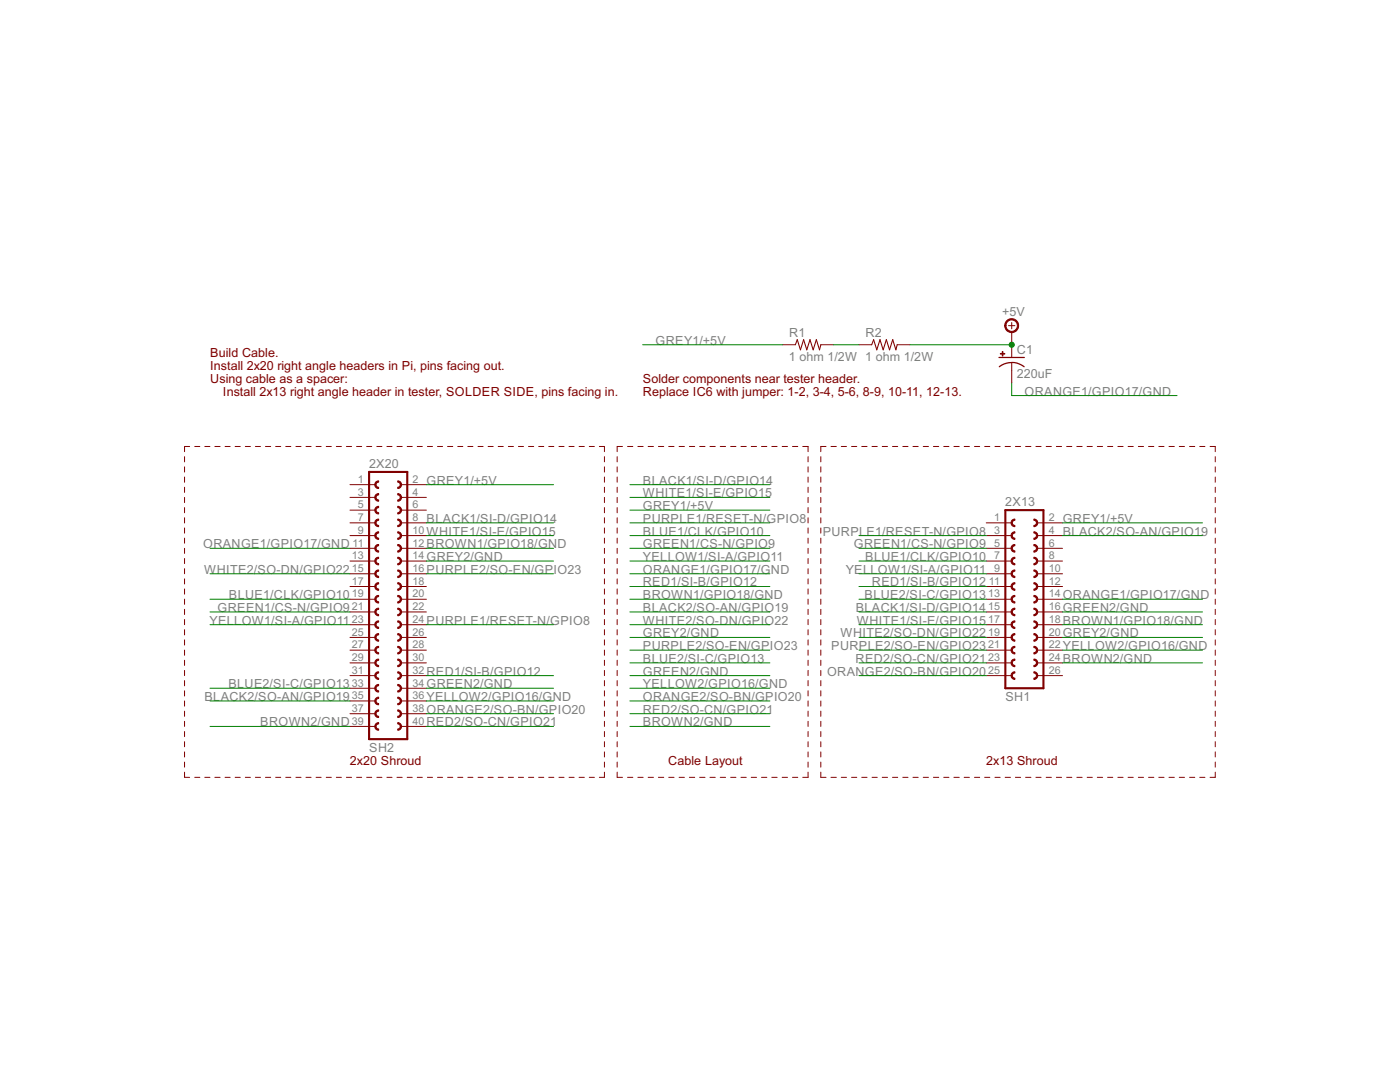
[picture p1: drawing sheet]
<svg xmlns="http://www.w3.org/2000/svg" width="279mm" height="216mm" viewBox="0 0 279 216" stroke-linecap="round" stroke-linejoin="round" font-family="sans-serif">
<g fill="none" stroke="#800000" stroke-width=".2">
<path d="M156.2 68.8h2.5M163.8 68.8h2.5M171.4 68.8h2.6M179 68.8h2.6M201.3 65h1.2M201.9 64.3v1.3M201.9 66.3v5M201.9 72.3v4.1M36.8 91.1v1.1M36.8 93.2v1M36.8 95.2v1M36.8 97.2v1.1"/>
<path d="M36.8 99.3v1M37.8 89.1h-1v1M38.9 89.1h1M40.9 89.1h1M42.9 89.1h1M44.9 89.1h1M46.9 89.1h1M49 89.1h1M51 89.1h1M53 89.1h1M55 89.1h1M57 89.1h1"/>
<path d="M59.1 89.1h1M61.1 89.1h1M63.1 89.1h1M65.1 89.1h1M67.1 89.1h1M69.1 89.1h1.1M69.8 96.7h5.1M69.8 99.3h5.1M71.2 89.1h1M73.2 89.1h1M75.2 89.1h1M77.2 89.1h1"/>
<path d="M79.2 89.1h1.1M80 96.7h5.1M80 99.3h5.1M81.3 89.1h1M83.3 89.1h1M85.3 89.1h1M87.3 89.1h1M89.3 89.1h1.1M91.4 89.1h1M93.4 89.1h1M95.4 89.1h1M97.4 89.1h1"/>
<path d="M99.4 89.1h1M101.5 89.1h1M103.5 89.1h1M105.5 89.1h1M107.5 89.1h1M109.5 89.1h1M111.5 89.1h1.1M113.6 89.1h1M115.6 89.1h1M117.6 89.1h1M119.6 89.1h1v1M120.6 91.1v1.1"/>
<path d="M120.6 93.2v1M120.6 95.2v1M120.6 97.2v1.1M120.6 99.3v1M123.2 91.1v1.1M123.2 93.2v1M123.2 95.2v1M123.2 97.2v1.1M123.2 99.3v1M124.2 89.1h-1v1M125.2 89.1h1.1M127.3 89.1h1.1"/>
<path d="M129.3 89.1h1.1M131.4 89.1h1.1M133.5 89.1h1M135.5 89.1h1.1M137.6 89.1h1M139.6 89.1h1.1M141.7 89.1h1M143.7 89.1h1.1M145.8 89.1h1.1M147.9 89.1h1M149.9 89.1h1.1M152 89.1h1"/>
<path d="M154 89.1h1.1M156.1 89.1h1.1M158.2 89.1h1M160.2 89.1h1.1v1M161.3 91.1v1.1M161.3 93.2v1M161.3 95.2v1M161.3 97.2v1.1M161.3 99.3v1M163.8 91.1v1.1M163.8 93.2v1M163.8 95.2v1"/>
<path d="M163.8 97.2v1.1M163.8 99.3v1M164.8 89.1h-1v1M165.8 89.1h1.1M167.9 89.1h1M169.9 89.1h1.1M172 89.1h1M174 89.1h1.1M176.1 89.1h1M178.1 89.1h1.1M180.2 89.1h1M182.2 89.1h1"/>
<path d="M184.3 89.1h1M186.3 89.1h1M188.3 89.1h1.1M190.4 89.1h1M192.4 89.1h1.1M194.5 89.1h1M196.5 89.1h1M198.6 89.1h1M200.6 89.1h1.1M202.6 89.1h1.1M204.7 89.1h1M206.7 89.1h1.1"/>
<path d="M208.8 89.1h1M210.8 89.1h1.1M212.9 89.1h1M214.9 89.1h1.1M217 89.1h1M219 89.1h1M221 89.1h1.1M223.1 89.1h1M225.1 89.1h1.1M227.2 89.1h1M229.2 89.1h1.1M231.3 89.1h1"/>
<path d="M233.3 89.1h1.1M235.4 89.1h1M237.4 89.1h1M239.4 89.1h1.1M241.5 89.1h1v1M242.5 91.1v1.1M242.5 93.2v1M242.5 95.2v1M242.5 97.2v1.1M242.5 99.3v1M36.8 101.3v1M36.8 103.3v1.1"/>
<path d="M36.8 105.3v1.1M36.8 107.4v1M36.8 109.4v1M36.8 111.4v1.1M36.8 113.5v1M36.8 115.5v1M36.8 117.5v1.1M36.8 119.5v1.1M69.8 101.8h5.1M69.8 104.3h5.1M69.8 106.9h5.1M69.8 109.4h5.1"/>
<path d="M69.8 112h5.1M69.8 114.5h5.1M69.8 117h5.1M69.8 119.6h5.1M80 101.8h5.1M80 104.3h5.1M80 106.9h5.1M80 109.4h5.1M80 112h5.1M80 114.5h5.1M80 117h5.1M80 119.6h5.1"/>
<path d="M120.6 101.3v1M120.6 103.3v1.1M120.6 105.3v1.1M120.6 107.4v1M120.6 109.4v1M120.6 111.4v1.1M120.6 113.5v1M120.6 115.5v1M120.6 117.5v1.1M120.6 119.5v1.1M123.2 101.3v1M123.2 103.3v1.1"/>
<path d="M123.2 105.3v1.1M123.2 107.4v1M123.2 109.4v1M123.2 111.4v1.1M123.2 113.5v1M123.2 115.5v1M123.2 117.5v1.1M123.2 119.5v1.1M161.3 101.3v1M161.3 103.3v1.1M161.3 105.3v1.1M161.3 107.4v1"/>
<path d="M161.3 109.4v1M161.3 111.4v1.1M161.3 113.5v1M161.3 115.5v1M161.3 117.5v1.1M161.3 119.5v1.1M163.8 101.3v1M163.8 103.3v1.1M163.8 105.3v1.1M163.8 107.4v1M163.8 109.4v1M163.8 111.4v1.1"/>
<path d="M163.8 113.5v1M163.8 115.5v1M163.8 117.5v1.1M163.8 119.5v1.1M196.8 104.3h5.1M196.8 106.9h5.1M196.8 109.4h5.1M196.8 112h5.1M196.8 114.5h5.1M196.8 117h5.1M196.8 119.6h5.1M207 104.3h5"/>
<path d="M207 106.9h5M207 109.4h5M207 112h5M207 114.5h5M207 117h5M207 119.6h5M242.5 101.3v1M242.5 103.3v1.1M242.5 105.3v1.1M242.5 107.4v1M242.5 109.4v1M242.5 111.4v1.1"/>
<path d="M242.5 113.5v1M242.5 115.5v1M242.5 117.5v1.1M242.5 119.5v1.1M36.8 121.6v1M36.8 123.6v1.1M36.8 125.6v1.1M36.8 127.7v1M36.8 129.7v1M36.8 131.7v1.1M36.8 133.8v1M36.8 135.8v1"/>
<path d="M36.8 137.8v1.1M36.8 139.9v1M69.8 122.1h5.1M69.8 124.7h5.1M69.8 127.2h5.1M69.8 129.7h5.1M69.8 132.3h5.1M69.8 134.8h5.1M69.8 137.3h5.1M69.8 139.9h5.1M80 122.1h5.1M80 124.7h5.1"/>
<path d="M80 127.2h5.1M80 129.7h5.1M80 132.3h5.1M80 134.8h5.1M80 137.3h5.1M80 139.9h5.1M120.6 121.6v1M120.6 123.6v1.1M120.6 125.6v1.1M120.6 127.7v1M120.6 129.7v1M120.6 131.7v1.1"/>
<path d="M120.6 133.8v1M120.6 135.8v1M120.6 137.8v1.1M120.6 139.9v1M123.2 121.6v1M123.2 123.6v1.1M123.2 125.6v1.1M123.2 127.7v1M123.2 129.7v1M123.2 131.7v1.1M123.2 133.8v1M123.2 135.8v1"/>
<path d="M123.2 137.8v1.1M123.2 139.9v1M161.3 121.6v1M161.3 123.6v1.1M161.3 125.6v1.1M161.3 127.7v1M161.3 129.7v1M161.3 131.7v1.1M161.3 133.8v1M161.3 135.8v1M161.3 137.8v1.1M161.3 139.9v1"/>
<path d="M163.8 121.6v1M163.8 123.6v1.1M163.8 125.6v1.1M163.8 127.7v1M163.8 129.7v1M163.8 131.7v1.1M163.8 133.8v1M163.8 135.8v1M163.8 137.8v1.1M163.8 139.9v1M196.8 122.1h5.1M196.8 124.7h5.1"/>
<path d="M196.8 127.2h5.1M196.8 129.7h5.1M196.8 132.3h5.1M196.8 134.8h5.1M207 122.1h5M207 124.7h5M207 127.2h5M207 129.7h5M207 132.3h5M207 134.8h5M242.5 121.6v1M242.5 123.6v1.1"/>
<path d="M242.5 125.6v1.1M242.5 127.7v1M242.5 129.7v1M242.5 131.7v1.1M242.5 133.8v1M242.5 135.8v1M242.5 137.8v1.1M242.5 139.9v1M36.8 154.1v1h1M36.8 141.9v1M36.8 143.9v1M36.8 146v1"/>
<path d="M36.8 148v1M36.8 150v1M36.8 152.1v1M38.9 155.1h1M40.9 155.1h1M42.9 155.1h1M44.9 155.1h1M46.9 155.1h1M49 155.1h1M51 155.1h1M53 155.1h1M55 155.1h1"/>
<path d="M57 155.1h1M59.1 155.1h1M61.1 155.1h1M63.1 155.1h1M65.1 155.1h1M67.1 155.1h1M69.1 155.1h1.1M69.8 142.4h5.1M69.8 144.9h5.1M71.2 155.1h1M73.2 155.1h1M75.2 155.1h1"/>
<path d="M77.2 155.1h1M79.2 155.1h1.1M80 142.4h5.1M80 144.9h5.1M81.3 155.1h1M83.3 155.1h1M85.3 155.1h1M87.3 155.1h1M89.3 155.1h1.1M91.4 155.1h1M93.4 155.1h1M95.4 155.1h1"/>
<path d="M97.4 155.1h1M99.4 155.1h1M101.5 155.1h1M103.5 155.1h1M105.5 155.1h1M107.5 155.1h1M109.5 155.1h1M111.5 155.1h1.1M113.6 155.1h1M115.6 155.1h1M117.6 155.1h1M120.6 154.1v1h-1"/>
<path d="M120.6 141.9v1M120.6 143.9v1M120.6 146v1M120.6 148v1M120.6 150v1M120.6 152.1v1M123.2 154.1v1h1M123.2 141.9v1M123.2 143.9v1M123.2 146v1M123.2 148v1M123.2 150v1"/>
<path d="M123.2 152.1v1M125.2 155.1h1.1M127.3 155.1h1.1M129.3 155.1h1.1M131.4 155.1h1.1M133.5 155.1h1M135.5 155.1h1.1M137.6 155.1h1M139.6 155.1h1.1M141.7 155.1h1M143.7 155.1h1.1M145.8 155.1h1.1"/>
<path d="M147.9 155.1h1M149.9 155.1h1.1M152 155.1h1M154 155.1h1.1M156.1 155.1h1.1M158.2 155.1h1M161.3 141.9v1M161.3 143.9v1M161.3 146v1M161.3 148v1M161.3 150v1M161.3 152.1v1"/>
<path d="M161.3 154.1v1h-1.1M163.8 154.1v1h1M163.8 141.9v1M163.8 143.9v1M163.8 146v1M163.8 148v1M163.8 150v1M163.8 152.1v1M165.8 155.1h1.1M167.9 155.1h1M169.9 155.1h1.1M172 155.1h1"/>
<path d="M174 155.1h1.1M176.1 155.1h1M178.1 155.1h1.1M180.2 155.1h1M182.2 155.1h1M184.3 155.1h1M186.3 155.1h1M188.3 155.1h1.1M190.4 155.1h1M192.4 155.1h1.1M194.5 155.1h1M196.5 155.1h1"/>
<path d="M198.6 155.1h1M200.6 155.1h1.1M202.6 155.1h1.1M204.7 155.1h1M206.7 155.1h1.1M208.8 155.1h1M210.8 155.1h1.1M212.9 155.1h1M214.9 155.1h1.1M217 155.1h1M219 155.1h1M221 155.1h1.1"/>
<path d="M223.1 155.1h1M225.1 155.1h1.1M227.2 155.1h1M229.2 155.1h1.1M231.3 155.1h1M233.3 155.1h1.1M235.4 155.1h1M237.4 155.1h1M239.4 155.1h1.1M242.5 154.1v1h-1M242.5 141.9v1M242.5 143.9v1"/>
<path d="M242.5 146v1M242.5 148v1M242.5 150v1M242.5 152.1v1"/>
</g>
<path d="M158.7 68.8l.4-1 .6 2 .7-2 .6 2 .6-2 .7 2 .6-2 .7 2 .2-1M174 68.8l.3-1 .7 2 .6-2 .7 2 .6-2 .6 2 .7-2 .6 2 .2-1" fill="none" stroke="#800000" stroke-width=".21"/>
<g fill="#800000" stroke="#800000" stroke-width=".2">
<path d="M200.9 64a1.4 1.4 0 0 1 2.2 .2 1.4 1.4 0 0 1-.8 2.1 1.4 1.4 0 0 1-1.8-1.3h.3a1.14 1.14 0 0 1 1.6-1 1.14 1.14 0 0 1 .2 1.9 1.14 1.14 0 0 1-1.8-.6v-.3h-.3z" fill-rule="evenodd"/>
<path d="M75 101.2l.6-.2v.3a.51 .51 0 0 0-.6 .5 .51 .51 0 0 0 .6 .5v.3a.76 .76 0 0 1-.8-.5 .76 .76 0 0 1 .2-.9z" fill-rule="evenodd"/>
<path d="M75 98.7l.6-.2v.2a.51 .51 0 0 0-.6 .6 .51 .51 0 0 0 .6 .5v.2a.76 .76 0 0 1-.8-.5 .76 .76 0 0 1 .2-.8z" fill-rule="evenodd"/>
<path d="M75 96.2l.6-.3v.3a.51 .51 0 0 0-.6 .5 .51 .51 0 0 0 .6 .5v.3a.76 .76 0 0 1-.8-.5 .76 .76 0 0 1 .2-.8z" fill-rule="evenodd"/>
<path d="M79.4 101a.76 .76 0 0 1 .7 .8 .76 .76 0 0 1-.7 .8v-.3a.51 .51 0 0 0 .5-.5 .51 .51 0 0 0-.5-.5z" fill-rule="evenodd"/>
<path d="M79.4 98.5a.76 .76 0 0 1 .7 .8 .76 .76 0 0 1-.7 .7v-.2a.51 .51 0 0 0 .5-.5 .51 .51 0 0 0-.5-.6z" fill-rule="evenodd"/>
<path d="M79.4 95.9a.76 .76 0 0 1 .7 .8 .76 .76 0 0 1-.7 .8v-.3a.51 .51 0 0 0 .5-.5 .51 .51 0 0 0-.5-.5z" fill-rule="evenodd"/>
<path d="M75 106.3l.6-.2v.3a.51 .51 0 0 0-.6 .5 .51 .51 0 0 0 .6 .5v.2a.76 .76 0 0 1-.8-.4 .76 .76 0 0 1 .2-.9z" fill-rule="evenodd"/>
<path d="M75 103.8l.6-.2v.2a.51 .51 0 0 0-.6 .5 .51 .51 0 0 0 .6 .5v.3a.76 .76 0 0 1-.8-.5 .76 .76 0 0 1 .2-.8z" fill-rule="evenodd"/>
<path d="M79.4 106.1a.76 .76 0 0 1 .7 .8 .76 .76 0 0 1-.7 .7v-.2a.51 .51 0 0 0 .5-.5 .51 .51 0 0 0-.5-.5z" fill-rule="evenodd"/>
<path d="M79.4 103.6a.76 .76 0 0 1 .7 .7 .76 .76 0 0 1-.7 .8v-.3a.51 .51 0 0 0 .5-.5 .51 .51 0 0 0-.5-.5z" fill-rule="evenodd"/>
<path d="M75 113.9l.6-.2v.3a.51 .51 0 0 0-.6 .5 .51 .51 0 0 0 .6 .5v.3a.77 .77 0 0 1-.8-.5 .77 .77 0 0 1 .2-.9z" fill-rule="evenodd"/>
<path d="M75 111.4l.6-.2v.2a.51 .51 0 0 0-.6 .6 .51 .51 0 0 0 .6 .5v.2a.77 .77 0 0 1-.8-.5 .77 .77 0 0 1 .2-.8z" fill-rule="evenodd"/>
<path d="M75 108.9l.6-.3v.3a.51 .51 0 0 0-.6 .5 .51 .51 0 0 0 .6 .5v.3a.77 .77 0 0 1-.8-.5 .77 .77 0 0 1 .2-.8z" fill-rule="evenodd"/>
<path d="M79.4 113.7a.76 .76 0 0 1 .7 .8 .76 .76 0 0 1-.7 .8v-.3a.51 .51 0 0 0 .5-.5 .51 .51 0 0 0-.5-.5z" fill-rule="evenodd"/>
<path d="M79.4 111.2a.76 .76 0 0 1 .7 .8 .76 .76 0 0 1-.7 .7v-.2a.51 .51 0 0 0 .5-.5 .51 .51 0 0 0-.5-.6z" fill-rule="evenodd"/>
<path d="M79.4 108.6a.76 .76 0 0 1 .7 .8 .76 .76 0 0 1-.7 .8v-.3a.51 .51 0 0 0 .5-.5 .51 .51 0 0 0-.5-.5z" fill-rule="evenodd"/>
<path d="M75 119l.6-.2v.3a.51 .51 0 0 0-.6 .5 .51 .51 0 0 0 .6 .5v.2a.77 .77 0 0 1-.8-.4 .77 .77 0 0 1 .2-.9z" fill-rule="evenodd"/>
<path d="M75 116.5l.6-.2v.2a.51 .51 0 0 0-.6 .5 .51 .51 0 0 0 .6 .5v.3a.77 .77 0 0 1-.8-.5 .77 .77 0 0 1 .2-.8z" fill-rule="evenodd"/>
<path d="M79.4 118.8a.76 .76 0 0 1 .7 .8 .76 .76 0 0 1-.7 .7v-.2a.51 .51 0 0 0 .5-.5 .51 .51 0 0 0-.5-.5z" fill-rule="evenodd"/>
<path d="M79.4 116.3a.76 .76 0 0 1 .7 .7 .76 .76 0 0 1-.7 .8v-.3a.51 .51 0 0 0 .5-.5 .51 .51 0 0 0-.5-.5z" fill-rule="evenodd"/>
<path d="M75 126.6l.6-.2v.3a.51 .51 0 0 0-.6 .5 .51 .51 0 0 0 .6 .5v.3a.77 .77 0 0 1-.8-.5 .77 .77 0 0 1 .2-.9z" fill-rule="evenodd"/>
<path d="M75 124.1l.6-.2v.2a.51 .51 0 0 0-.6 .6 .51 .51 0 0 0 .6 .5v.2a.77 .77 0 0 1-.8-.5 .77 .77 0 0 1 .2-.8z" fill-rule="evenodd"/>
<path d="M75 121.6l.6-.3v.3a.51 .51 0 0 0-.6 .5 .51 .51 0 0 0 .6 .5v.3a.77 .77 0 0 1-.8-.5 .77 .77 0 0 1 .2-.8z" fill-rule="evenodd"/>
<path d="M79.4 126.4a.76 .76 0 0 1 .7 .8 .76 .76 0 0 1-.7 .8v-.3a.51 .51 0 0 0 .5-.5 .51 .51 0 0 0-.5-.5z" fill-rule="evenodd"/>
<path d="M79.4 123.9a.76 .76 0 0 1 .7 .8 .76 .76 0 0 1-.7 .7v-.2a.51 .51 0 0 0 .5-.5 .51 .51 0 0 0-.5-.6z" fill-rule="evenodd"/>
<path d="M79.4 121.3a.76 .76 0 0 1 .7 .8 .76 .76 0 0 1-.7 .8v-.3a.51 .51 0 0 0 .5-.5 .51 .51 0 0 0-.5-.5z" fill-rule="evenodd"/>
<path d="M75 131.7l.6-.2v.3a.51 .51 0 0 0-.6 .5 .51 .51 0 0 0 .6 .5v.2a.77 .77 0 0 1-.8-.4 .77 .77 0 0 1 .2-.9z" fill-rule="evenodd"/>
<path d="M75 129.2l.6-.2v.2a.51 .51 0 0 0-.6 .5 .51 .51 0 0 0 .6 .5v.3a.77 .77 0 0 1-.8-.5 .77 .77 0 0 1 .2-.8z" fill-rule="evenodd"/>
<path d="M79.4 131.5a.76 .76 0 0 1 .7 .8 .76 .76 0 0 1-.7 .7v-.2a.51 .51 0 0 0 .5-.5 .51 .51 0 0 0-.5-.5z" fill-rule="evenodd"/>
<path d="M79.4 129a.76 .76 0 0 1 .7 .7 .76 .76 0 0 1-.7 .8v-.3a.51 .51 0 0 0 .5-.5 .51 .51 0 0 0-.5-.5z" fill-rule="evenodd"/>
<path d="M75 136.8l.6-.2v.2a.51 .51 0 0 0-.6 .5 .51 .51 0 0 0 .6 .5v.3a.75 .75 0 0 1-.8-.5 .75 .75 0 0 1 .2-.8z" fill-rule="evenodd"/>
<path d="M75 134.3l.6-.3v.3a.51 .51 0 0 0-.6 .5 .51 .51 0 0 0 .6 .5v.3a.77 .77 0 0 1-.8-.5 .77 .77 0 0 1 .2-.8z" fill-rule="evenodd"/>
<path d="M79.4 136.6a.76 .76 0 0 1 .7 .7 .76 .76 0 0 1-.7 .8v-.3a.51 .51 0 0 0 .5-.5 .51 .51 0 0 0-.5-.5z" fill-rule="evenodd"/>
<path d="M79.4 134a.76 .76 0 0 1 .7 .8 .76 .76 0 0 1-.7 .8v-.3a.51 .51 0 0 0 .5-.5 .51 .51 0 0 0-.5-.5z" fill-rule="evenodd"/>
<path d="M75 144.4l.6-.2v.2a.51 .51 0 0 0-.6 .5 .51 .51 0 0 0 .6 .6v.2a.75 .75 0 0 1-.8-.4 .75 .75 0 0 1 .2-.9z" fill-rule="evenodd"/>
<path d="M75 141.9l.6-.3v.3a.51 .51 0 0 0-.6 .5 .51 .51 0 0 0 .6 .5v.3a.75 .75 0 0 1-.8-.5 .75 .75 0 0 1 .2-.8z" fill-rule="evenodd"/>
<path d="M75 139.3l.6-.2v.3a.51 .51 0 0 0-.6 .5 .51 .51 0 0 0 .6 .5v.2a.75 .75 0 0 1-.8-.4 .75 .75 0 0 1 .2-.9z" fill-rule="evenodd"/>
<path d="M79.4 144.2a.76 .76 0 0 1 .7 .7 .76 .76 0 0 1-.7 .8v-.2a.51 .51 0 0 0 .5-.6 .51 .51 0 0 0-.5-.5z" fill-rule="evenodd"/>
<path d="M79.4 141.6a.76 .76 0 0 1 .7 .8 .76 .76 0 0 1-.7 .8v-.3a.51 .51 0 0 0 .5-.5 .51 .51 0 0 0-.5-.5z" fill-rule="evenodd"/>
<path d="M79.4 139.1a.76 .76 0 0 1 .7 .8 .76 .76 0 0 1-.7 .7v-.2a.51 .51 0 0 0 .5-.5 .51 .51 0 0 0-.5-.5z" fill-rule="evenodd"/>
<path d="M202 108.9l.5-.3v.3a.51 .51 0 0 0-.5 .5 .51 .51 0 0 0 .5 .5v.3a.77 .77 0 0 1-.7-.5 .77 .77 0 0 1 .2-.8z" fill-rule="evenodd"/>
<path d="M202 106.3l.5-.2v.3a.51 .51 0 0 0-.5 .5 .51 .51 0 0 0 .5 .5v.2a.76 .76 0 0 1-.7-.4 .76 .76 0 0 1 .2-.9z" fill-rule="evenodd"/>
<path d="M202 103.8l.5-.2v.2a.51 .51 0 0 0-.5 .5 .51 .51 0 0 0 .5 .5v.3a.76 .76 0 0 1-.7-.5 .76 .76 0 0 1 .2-.8z" fill-rule="evenodd"/>
<path d="M206.3 108.6a.76 .76 0 0 1 .8 .8 .76 .76 0 0 1-.8 .8v-.3a.51 .51 0 0 0 .5-.5 .51 .51 0 0 0-.5-.5z" fill-rule="evenodd"/>
<path d="M206.3 106.1a.76 .76 0 0 1 .8 .8 .76 .76 0 0 1-.8 .7v-.2a.51 .51 0 0 0 .5-.5 .51 .51 0 0 0-.5-.5z" fill-rule="evenodd"/>
<path d="M206.3 103.6a.76 .76 0 0 1 .8 .7 .76 .76 0 0 1-.8 .8v-.3a.51 .51 0 0 0 .5-.5 .51 .51 0 0 0-.5-.5z" fill-rule="evenodd"/>
<path d="M202 113.9l.5-.2v.3a.51 .51 0 0 0-.5 .5 .51 .51 0 0 0 .5 .5v.3a.77 .77 0 0 1-.7-.5 .77 .77 0 0 1 .2-.9z" fill-rule="evenodd"/>
<path d="M202 111.4l.5-.2v.2a.51 .51 0 0 0-.5 .6 .51 .51 0 0 0 .5 .5v.2a.77 .77 0 0 1-.7-.5 .77 .77 0 0 1 .2-.8z" fill-rule="evenodd"/>
<path d="M206.3 113.7a.76 .76 0 0 1 .8 .8 .76 .76 0 0 1-.8 .8v-.3a.51 .51 0 0 0 .5-.5 .51 .51 0 0 0-.5-.5z" fill-rule="evenodd"/>
<path d="M206.3 111.2a.76 .76 0 0 1 .8 .8 .76 .76 0 0 1-.8 .7v-.2a.51 .51 0 0 0 .5-.5 .51 .51 0 0 0-.5-.6z" fill-rule="evenodd"/>
<path d="M202 121.6l.5-.3v.3a.51 .51 0 0 0-.5 .5 .51 .51 0 0 0 .5 .5v.3a.77 .77 0 0 1-.7-.5 .77 .77 0 0 1 .2-.8z" fill-rule="evenodd"/>
<path d="M202 119l.5-.2v.3a.51 .51 0 0 0-.5 .5 .51 .51 0 0 0 .5 .5v.2a.77 .77 0 0 1-.7-.4 .77 .77 0 0 1 .2-.9z" fill-rule="evenodd"/>
<path d="M202 116.5l.5-.2v.2a.51 .51 0 0 0-.5 .5 .51 .51 0 0 0 .5 .5v.3a.77 .77 0 0 1-.7-.5 .77 .77 0 0 1 .2-.8z" fill-rule="evenodd"/>
<path d="M206.3 121.3a.76 .76 0 0 1 .8 .8 .76 .76 0 0 1-.8 .8v-.3a.51 .51 0 0 0 .5-.5 .51 .51 0 0 0-.5-.5z" fill-rule="evenodd"/>
<path d="M206.3 118.8a.76 .76 0 0 1 .8 .8 .76 .76 0 0 1-.8 .7v-.2a.51 .51 0 0 0 .5-.5 .51 .51 0 0 0-.5-.5z" fill-rule="evenodd"/>
<path d="M206.3 116.3a.76 .76 0 0 1 .8 .7 .76 .76 0 0 1-.8 .8v-.3a.51 .51 0 0 0 .5-.5 .51 .51 0 0 0-.5-.5z" fill-rule="evenodd"/>
<path d="M202 126.6l.5-.2v.3a.51 .51 0 0 0-.5 .5 .51 .51 0 0 0 .5 .5v.3a.77 .77 0 0 1-.7-.5 .77 .77 0 0 1 .2-.9z" fill-rule="evenodd"/>
<path d="M202 124.1l.5-.2v.2a.51 .51 0 0 0-.5 .6 .51 .51 0 0 0 .5 .5v.2a.77 .77 0 0 1-.7-.5 .77 .77 0 0 1 .2-.8z" fill-rule="evenodd"/>
<path d="M206.3 126.4a.76 .76 0 0 1 .8 .8 .76 .76 0 0 1-.8 .8v-.3a.51 .51 0 0 0 .5-.5 .51 .51 0 0 0-.5-.5z" fill-rule="evenodd"/>
<path d="M206.3 123.9a.76 .76 0 0 1 .8 .8 .76 .76 0 0 1-.8 .7v-.2a.51 .51 0 0 0 .5-.5 .51 .51 0 0 0-.5-.6z" fill-rule="evenodd"/>
<path d="M202 134.3l.5-.3v.3a.51 .51 0 0 0-.5 .5 .51 .51 0 0 0 .5 .5v.3a.77 .77 0 0 1-.7-.5 .77 .77 0 0 1 .2-.8z" fill-rule="evenodd"/>
<path d="M202 131.7l.5-.2v.3a.51 .51 0 0 0-.5 .5 .51 .51 0 0 0 .5 .5v.2a.77 .77 0 0 1-.7-.4 .77 .77 0 0 1 .2-.9z" fill-rule="evenodd"/>
<path d="M202 129.2l.5-.2v.2a.51 .51 0 0 0-.5 .5 .51 .51 0 0 0 .5 .5v.3a.77 .77 0 0 1-.7-.5 .77 .77 0 0 1 .2-.8z" fill-rule="evenodd"/>
<path d="M206.3 134a.76 .76 0 0 1 .8 .8 .76 .76 0 0 1-.8 .8v-.3a.51 .51 0 0 0 .5-.5 .51 .51 0 0 0-.5-.5z" fill-rule="evenodd"/>
<path d="M206.3 131.5a.76 .76 0 0 1 .8 .8 .76 .76 0 0 1-.8 .7v-.2a.51 .51 0 0 0 .5-.5 .51 .51 0 0 0-.5-.5z" fill-rule="evenodd"/>
<path d="M206.3 129a.76 .76 0 0 1 .8 .7 .76 .76 0 0 1-.8 .8v-.3a.51 .51 0 0 0 .5-.5 .51 .51 0 0 0-.5-.5z" fill-rule="evenodd"/>
</g>
<path d="M199.4 71.3h5M199.4 73.2a4 4 0 0 1 5 0" fill="none" stroke="#800000" stroke-width=".25"/>
<g fill="#800000" stroke="#800000" stroke-width=".2">
<path d="M199.6 70.5h.9v.2h-.9z"/>
<path d="M200 70.1h.2v.9h-.2z"/>
</g>
<path d="M73.7 94.2h7.6v53.3h-7.6zM200.6 101.8h7.6v35.5h-7.6z" fill="none" stroke="#800000" stroke-width=".42"/>
<g fill="none" stroke="#008000" stroke-width=".2">
<path d="M128.2 68.8h28M166.3 68.8h5.1M181.6 68.8h20.3M201.9 76.4v2.5h33M85.1 96.7h25.4M125.7 96.7h27.9M125.7 99.3h27.9M41.9 109.4h27.9M41.9 119.6h27.9M41.9 114.5h27.9M85.1 104.3h25.4M85.1 106.9h25.4"/>
<path d="M85.1 109.4h25.4M85.1 112h25.4M85.1 114.5h25.4M125.7 104.3h27.9M125.7 106.9h27.9M125.7 109.4h27.9M125.7 119.6h27.9M125.7 112h27.9M125.7 114.5h27.9M125.7 117h27.9M125.7 101.8h27.9M171.4 106.9h25.4"/>
<path d="M171.4 109.4h25.4M171.4 119.6h25.4M171.4 112h25.4M171.4 114.5h25.4M171.4 117h25.4M212 104.3h28M212 106.9h28M212 119.6h28M41.9 124.7h27.9M41.9 122.1h27.9M41.9 137.3h27.9M41.9 139.9h27.9"/>
<path d="M85.1 124.7h25.4M85.1 134.8h25.4M85.1 137.3h25.4M85.1 139.9h25.4M125.7 124.7h27.9M125.7 122.1h27.9M125.7 134.8h27.9M125.7 132.3h27.9M125.7 137.3h27.9M125.7 127.2h27.9M125.7 129.7h27.9M125.7 139.9h27.9"/>
<path d="M171.4 124.7h25.4M171.4 122.1h25.4M171.4 134.8h25.4M171.4 132.3h25.4M171.4 127.2h25.4M171.4 129.7h25.4M212 124.7h28M212 122.1h28M212 132.3h28M212 127.2h28M212 129.7h28M41.9 144.9h27.9"/>
<path d="M85.1 142.4h25.4M85.1 144.9h25.4M125.7 142.4h27.9M125.7 144.9h27.9"/>
</g>
<circle cx="201.9" cy="68.8" r=".51" fill="#008000" stroke="#008000" stroke-width=".2"/>
<g font-size="2.8" fill="#808080">
<text x="200" y="63.1">+5V</text>
<text x="130.8" y="68.8">GREY1/+5V</text>
<text x="157.5" y="67.3">R1</text>
<text x="172.7" y="67.3">R2</text>
<text x="203" y="70.7">C1</text>
<text x="157.5" y="72.1">1 ohm 1/2W 1 ohm 1/2W</text>
<text x="202.9" y="75.5">220uF</text>
<text x="204.5" y="78.9">ORANGE1/GPIO17/GND</text>
<text x="73.7" y="93.4">2X20</text>
<text x="85.1" y="96.7">GREY1/+5V</text>
<text x="128.3" y="96.7">BLACK1/SI-D/GPIO14</text>
<text x="128.3" y="99.3">WHITE1/SI-E/GPIO15</text>
<text x="128.3" y="101.8">GREY1/+5V</text>
<text x="200.6" y="101">2X13</text>
<text x="85.1" y="104.3">BLACK1/SI-D/GPIO14</text>
<text x="85.1" y="106.9">WHITE1/SI-E/GPIO15</text>
<text x="128.3" y="104.3">PURPLE1/RESET-N/GPIO8</text>
<text x="128.3" y="106.9">BLUE1/CLK/GPIO10</text>
<text x="164.2" y="106.9">PURPLE1/RESET-N/GPIO8</text>
<text x="212.1" y="106.9">BLACK2/SO-AN/GPIO19</text>
<text x="212.1" y="104.3">GREY1/+5V</text>
<text x="40.6" y="109.4">ORANGE1/GPIO17/GND</text>
<text x="85.1" y="109.4">BROWN1/GPIO18/GND</text>
<text x="85.1" y="111.9">GREY2/GND</text>
<text x="128.3" y="109.4">GREEN1/CS-N/GPIO9</text>
<text x="128.3" y="111.9">YELLOW1/SI-A/GPIO11</text>
<text x="170.4" y="109.4">GREEN1/CS-N/GPIO9</text>
<text x="172.7" y="111.9">BLUE1/CLK/GPIO10</text>
<text x="40.8" y="114.5">WHITE2/SO-DN/GPIO22</text>
<text x="45.7" y="119.6">BLUE1/CLK/GPIO10</text>
<text x="85.1" y="114.5">PURPLE2/SO-EN/GPIO23</text>
<text x="128.3" y="117">RED1/SI-B/GPIO12</text>
<text x="128.3" y="114.5">ORANGE1/GPIO17/GND</text>
<text x="128.3" y="119.6">BROWN1/GPIO18/GND</text>
<text x="168.8" y="114.5">YELLOW1/SI-A/GPIO11</text>
<text x="172.5" y="119.6">BLUE2/SI-C/GPIO13</text>
<text x="174" y="117">RED1/SI-B/GPIO12</text>
<text x="212.1" y="119.6">ORANGE1/GPIO17/GND</text>
<text x="41.8" y="124.6">YELLOW1/SI-A/GPIO11</text>
<text x="43.4" y="122.1">GREEN1/CS-N/GPIO9</text>
<text x="85.1" y="124.6">PURPLE1/RESET-N/GPIO8</text>
<text x="128.3" y="124.6">WHITE2/SO-DN/GPIO22</text>
<text x="128.3" y="122.1">BLACK2/SO-AN/GPIO19</text>
<text x="170.8" y="122.1">BLACK1/SI-D/GPIO14</text>
<text x="171" y="124.6">WHITE1/SI-E/GPIO15</text>
<text x="212.1" y="124.6">BROWN1/GPIO18/GND</text>
<text x="212.1" y="122.1">GREEN2/GND</text>
<text x="128.3" y="129.7">PURPLE2/SO-EN/GPIO23</text>
<text x="128.3" y="127.2">GREY2/GND</text>
<text x="165.9" y="129.7">PURPLE2/SO-EN/GPIO23</text>
<text x="167.7" y="127.2">WHITE2/SO-DN/GPIO22</text>
<text x="212.1" y="129.7">YELLOW2/GPIO16/GND</text>
<text x="212.1" y="127.2">GREY2/GND</text>
<text x="45.6" y="137.3">BLUE2/SI-C/GPIO13</text>
<text x="85.1" y="134.8">RED1/SI-B/GPIO12</text>
<text x="85.1" y="137.3">GREEN2/GND</text>
<text x="128.3" y="132.3">BLUE2/SI-C/GPIO13</text>
<text x="128.3" y="137.3">YELLOW2/GPIO16/GND</text>
<text x="128.3" y="134.8">GREEN2/GND</text>
<text x="165.1" y="134.8">ORANGE2/SO-BN/GPIO20</text>
<text x="170.8" y="132.3">RED2/SO-CN/GPIO21</text>
<text x="212.1" y="132.3">BROWN2/GND</text>
<text x="40.8" y="139.9">BLACK2/SO-AN/GPIO19</text>
<text x="85.1" y="142.4">ORANGE2/SO-BN/GPIO20</text>
<text x="85.1" y="139.9">YELLOW2/GPIO16/GND</text>
<text x="128.3" y="142.4">RED2/SO-CN/GPIO21</text>
<text x="128.3" y="139.9">ORANGE2/SO-BN/GPIO20</text>
<text x="200.7" y="139.9">SH1</text>
<text x="51.9" y="145">BROWN2/GND</text>
<text x="85.1" y="145">RED2/SO-CN/GPIO21</text>
<text x="128.3" y="145">BROWN2/GND</text>
<text x="73.7" y="150">SH2</text>
</g>
<g font-size="2.8" fill="#800000">
<text x="42" y="71.3">Build Cable.</text>
<text x="42" y="76.4">Using cable as a spacer:</text>
<text x="42" y="73.9">Install 2x20 right angle headers in Pi, pins facing out.</text>
<text x="128.3" y="76.4">Solder components near tester header.</text>
<text x="44.5" y="78.9">Install 2x13 right angle header in tester, SOLDER SIDE, pins facing in.</text>
<text x="128.3" y="78.9">Replace IC6 with jumper: 1-2, 3-4, 5-6, 8-9, 10-11, 12-13.</text>
<text x="69.8" y="152.6">2x20 Shroud</text>
<text x="133.4" y="152.6">Cable Layout</text>
<text x="196.8" y="152.6">2x13 Shroud</text>
</g>
<g font-size="2.4" fill="#808080">
<text x="71.4" y="96.4">1</text>
<text x="71.4" y="98.9">3</text>
<text x="71.4" y="101.4">5</text>
<text x="82.3" y="96.4">2</text>
<text x="82.3" y="98.9">4</text>
<text x="82.3" y="101.4">6</text>
<text x="71.4" y="104">7</text>
<text x="71.4" y="106.5">9</text>
<text x="82.3" y="104">8</text>
<text x="82.3" y="106.5">10</text>
<text x="198.4" y="104">1</text>
<text x="198.4" y="106.5">3</text>
<text x="209.3" y="104">2</text>
<text x="209.3" y="106.5">4</text>
<text x="70.2" y="111.6">13</text>
<text x="70.4" y="109.1">11</text>
<text x="82.3" y="109.1">12</text>
<text x="82.3" y="111.6">14</text>
<text x="198.4" y="109.1">5</text>
<text x="198.4" y="111.6">7</text>
<text x="209.3" y="109.1">6</text>
<text x="209.3" y="111.6">8</text>
<text x="70.2" y="114.1">15</text>
<text x="70.2" y="116.7">17</text>
<text x="70.2" y="119.2">19</text>
<text x="82.3" y="114.1">16</text>
<text x="82.3" y="116.7">18</text>
<text x="82.3" y="119.2">20</text>
<text x="197.2" y="119.2">13</text>
<text x="197.3" y="116.7">11</text>
<text x="198.4" y="114.1">9</text>
<text x="209.3" y="114.1">10</text>
<text x="209.3" y="116.7">12</text>
<text x="209.3" y="119.2">14</text>
<text x="70.2" y="121.7">21</text>
<text x="70.2" y="124.3">23</text>
<text x="82.3" y="121.7">22</text>
<text x="82.3" y="124.3">24</text>
<text x="197.2" y="121.7">15</text>
<text x="197.2" y="124.3">17</text>
<text x="209.3" y="121.7">16</text>
<text x="209.3" y="124.3">18</text>
<text x="70.2" y="126.8">25</text>
<text x="70.2" y="129.4">27</text>
<text x="70.2" y="131.9">29</text>
<text x="82.3" y="126.8">26</text>
<text x="82.3" y="129.4">28</text>
<text x="82.3" y="131.9">30</text>
<text x="197.2" y="126.8">19</text>
<text x="197.2" y="129.4">21</text>
<text x="197.2" y="131.9">23</text>
<text x="209.3" y="126.8">20</text>
<text x="209.3" y="129.4">22</text>
<text x="209.3" y="131.9">24</text>
<text x="70.2" y="134.4">31</text>
<text x="70.2" y="137">33</text>
<text x="82.3" y="134.4">32</text>
<text x="82.3" y="137">34</text>
<text x="197.2" y="134.4">25</text>
<text x="209.3" y="134.4">26</text>
<text x="70.2" y="139.5">35</text>
<text x="70.2" y="142.1">37</text>
<text x="82.3" y="139.5">36</text>
<text x="82.3" y="142.1">38</text>
<text x="70.2" y="144.6">39</text>
<text x="82.3" y="144.6">40</text>
</g>
</svg>
